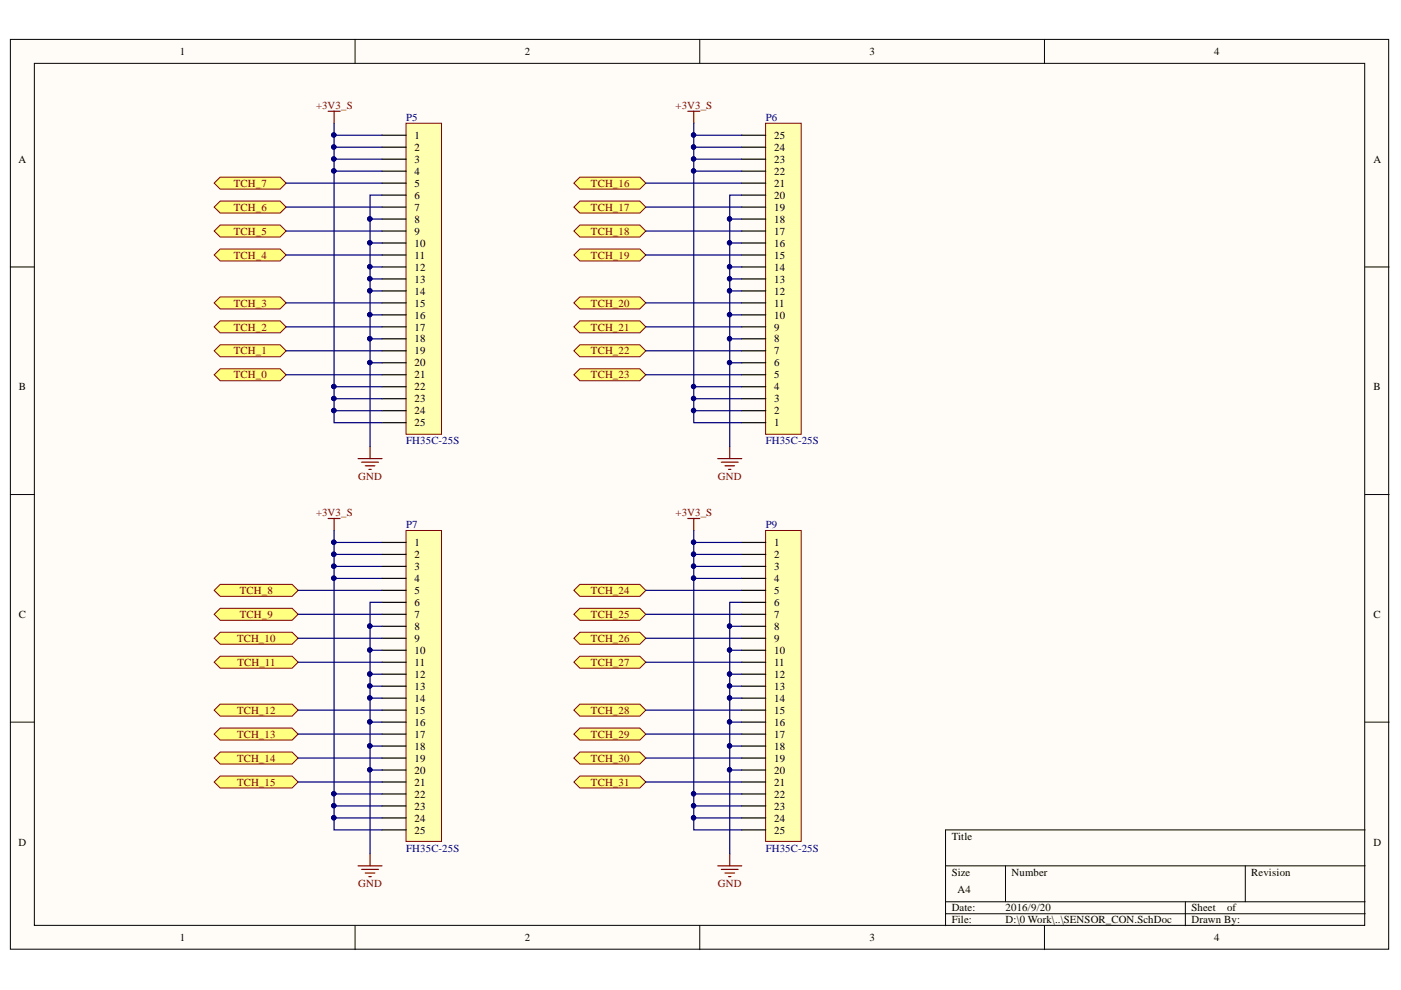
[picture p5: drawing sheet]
<svg xmlns="http://www.w3.org/2000/svg" width="297mm" height="210mm" viewBox="0 0 297 210" stroke-linecap="round" stroke-linejoin="round" font-family="sans-serif">
<g fill="#fffcf8" stroke="#000" stroke-width=".21">
<path d="M2.2 8.4h292.2v192.9h-292.2z"/>
<path d="M7.3 13.4h282v182.8h-282z"/>
</g>
<g fill="none" stroke="#000" stroke-width=".21">
<path d="M75.3 8.4v5M148.4 8.4v5M221.4 8.4v5M2.2 56.6h5.1M289.4 56.6h5.1M2.2 104.9h5.1M289.4 104.9h5.1M2.2 153.1h5.1M289.4 153.1h5.1M289.4 176h-88.9v20.3M75.3 196.3v5.1M148.4 196.3v5.1"/>
<path d="M200.5 183.6h88.9M200.5 191.2h88.9M200.5 193.7h88.9M213.2 183.6v7.6M221.4 196.3v5.1M251.3 191.2v5.1M264 183.6v7.6"/>
</g>
<g fill="#ffff80" stroke="#800000" stroke-width=".21">
<path d="M45.4 79.5l1.3-1.3h12.7l1.3 1.3-1.3 1.2h-12.7z" fill-rule="evenodd"/>
<path d="M45.4 74.4l1.3-1.3h12.7l1.3 1.3-1.3 1.2h-12.7z" fill-rule="evenodd"/>
<path d="M45.4 69.3l1.3-1.3h12.7l1.3 1.3-1.3 1.3h-12.7z" fill-rule="evenodd"/>
<path d="M45.4 64.2l1.3-1.2h12.7l1.3 1.2-1.3 1.3h-12.7z" fill-rule="evenodd"/>
<path d="M45.4 54.1l1.3-1.3h12.7l1.3 1.3-1.3 1.2h-12.7z" fill-rule="evenodd"/>
<path d="M45.4 49l1.3-1.3h12.7l1.3 1.3-1.3 1.3h-12.7z" fill-rule="evenodd"/>
<path d="M45.4 43.9l1.3-1.3h12.7l1.3 1.3-1.3 1.3h-12.7z" fill-rule="evenodd"/>
<path d="M45.4 38.8l1.3-1.2h12.7l1.3 1.2-1.3 1.3h-12.7z" fill-rule="evenodd"/>
<path d="M45.4 125.2l1.3-1.3h15.2l1.3 1.3-1.3 1.2h-15.2z" fill-rule="evenodd"/>
<path d="M45.4 130.2l1.3-1.2h15.2l1.3 1.2-1.3 1.3h-15.2z" fill-rule="evenodd"/>
<path d="M45.4 135.3l1.3-1.2h15.2l1.3 1.2-1.3 1.3h-15.2z" fill-rule="evenodd"/>
<path d="M45.4 140.4l1.3-1.3h15.2l1.3 1.3-1.3 1.3h-15.2z" fill-rule="evenodd"/>
<path d="M45.4 150.6l1.3-1.3h15.2l1.3 1.3-1.3 1.2h-15.2z" fill-rule="evenodd"/>
<path d="M45.4 155.6l1.3-1.2h15.2l1.3 1.2-1.3 1.3h-15.2z" fill-rule="evenodd"/>
<path d="M45.4 160.7l1.3-1.2h15.2l1.3 1.2-1.3 1.3h-15.2z" fill-rule="evenodd"/>
<path d="M45.4 165.8l1.3-1.3h15.2l1.3 1.3-1.3 1.3h-15.2z" fill-rule="evenodd"/>
</g>
<path d="M86.1 26.1h7.5v66h-7.5z" fill="#ffffb0" stroke="#800000" stroke-width=".21"/>
<g fill="none" stroke="#000" stroke-width=".25">
<path d="M81 28.7h5.1M81 31.2h5.1M81 33.7h5.1M81 36.3h5.1M81 38.8h5.1M81 41.4h5.1M81 43.9h5.1M81 46.4h5.1M81 49h5.1M81 51.5h5.1M81 54.1h5.1M81 56.6h5.1"/>
<path d="M81 59.1h5.1M81 61.7h5.1M81 64.2h5.1M81 66.8h5.1M81 69.3h5.1M81 71.8h5.1M81 74.4h5.1M81 76.9h5.1M81 79.5h5.1M81 82h5.1M81 84.5h5.1M81 87.1h5.1"/>
<path d="M81 89.6h5.1"/>
</g>
<path d="M69.6 23.6h2.5M70.8 23.6v2.5M75.9 97.2h5.1M76.7 98h3.5M77.4 98.8h2.1M78.2 99.5h.5M78.5 94.7v2.5" fill="none" stroke="#800000" stroke-width=".25"/>
<path d="M86.1 112.5h7.5v65.9h-7.5z" fill="#ffffb0" stroke="#800000" stroke-width=".21"/>
<g fill="none" stroke="#000" stroke-width=".25">
<path d="M81 115h5.1M81 117.6h5.1M81 120.1h5.1M81 122.6h5.1M81 125.2h5.1M81 127.7h5.1M81 130.2h5.1M81 132.8h5.1M81 135.3h5.1M81 137.9h5.1M81 140.4h5.1M81 142.9h5.1"/>
<path d="M81 145.5h5.1M81 148h5.1M81 150.6h5.1M81 153.1h5.1M81 155.6h5.1M81 158.2h5.1M81 160.7h5.1M81 163.3h5.1M81 165.8h5.1M81 168.3h5.1M81 170.9h5.1M81 173.4h5.1"/>
<path d="M81 176h5.1"/>
</g>
<path d="M69.6 109.9h2.5M70.8 109.9v2.6M75.9 183.6h5.1M76.7 184.3h3.5M77.4 185.1h2.1M78.2 185.9h.5M78.5 181v2.6" fill="none" stroke="#800000" stroke-width=".25"/>
<g fill="#ffff80" stroke="#800000" stroke-width=".21">
<path d="M121.7 165.8l1.2-1.3h12.8l1.2 1.3-1.2 1.3h-12.8z" fill-rule="evenodd"/>
<path d="M121.7 160.7l1.2-1.2h12.8l1.2 1.2-1.2 1.3h-12.8z" fill-rule="evenodd"/>
<path d="M121.7 155.6l1.2-1.2h12.8l1.2 1.2-1.2 1.3h-12.8z" fill-rule="evenodd"/>
<path d="M121.7 150.6l1.2-1.3h12.8l1.2 1.3-1.2 1.2h-12.8z" fill-rule="evenodd"/>
<path d="M121.7 140.4l1.2-1.3h12.8l1.2 1.3-1.2 1.3h-12.8z" fill-rule="evenodd"/>
<path d="M121.7 135.3l1.2-1.2h12.8l1.2 1.2-1.2 1.3h-12.8z" fill-rule="evenodd"/>
<path d="M121.7 130.2l1.2-1.2h12.8l1.2 1.2-1.2 1.3h-12.8z" fill-rule="evenodd"/>
<path d="M121.7 125.2l1.2-1.3h12.8l1.2 1.3-1.2 1.2h-12.8z" fill-rule="evenodd"/>
</g>
<path d="M162.3 112.5h7.6v65.9h-7.6z" fill="#ffffb0" stroke="#800000" stroke-width=".21"/>
<g fill="none" stroke="#000" stroke-width=".25">
<path d="M157.3 115h5M157.3 117.6h5M157.3 120.1h5M157.3 122.6h5M157.3 125.2h5M157.3 127.7h5M157.3 130.2h5M157.3 132.8h5M157.3 135.3h5M157.3 137.9h5M157.3 140.4h5M157.3 142.9h5"/>
<path d="M157.3 145.5h5M157.3 148h5M157.3 150.6h5M157.3 153.1h5M157.3 155.6h5M157.3 158.2h5M157.3 160.7h5M157.3 163.3h5M157.3 165.8h5M157.3 168.3h5M157.3 170.9h5M157.3 173.4h5"/>
<path d="M157.3 176h5"/>
</g>
<path d="M145.8 109.9h2.6M147.1 109.9v2.6M152.2 183.6h5.1M152.9 184.3h3.6M153.7 185.1h2M154.5 185.9h.5M154.7 181v2.6" fill="none" stroke="#800000" stroke-width=".25"/>
<g fill="#ffff80" stroke="#800000" stroke-width=".21">
<path d="M121.7 79.5l1.2-1.3h12.8l1.2 1.3-1.2 1.2h-12.8z" fill-rule="evenodd"/>
<path d="M121.7 74.4l1.2-1.3h12.8l1.2 1.3-1.2 1.2h-12.8z" fill-rule="evenodd"/>
<path d="M121.7 69.3l1.2-1.3h12.8l1.2 1.3-1.2 1.3h-12.8z" fill-rule="evenodd"/>
<path d="M121.7 64.2l1.2-1.2h12.8l1.2 1.2-1.2 1.3h-12.8z" fill-rule="evenodd"/>
<path d="M121.7 54.1l1.2-1.3h12.8l1.2 1.3-1.2 1.2h-12.8z" fill-rule="evenodd"/>
<path d="M121.7 49l1.2-1.3h12.8l1.2 1.3-1.2 1.3h-12.8z" fill-rule="evenodd"/>
<path d="M121.7 43.9l1.2-1.3h12.8l1.2 1.3-1.2 1.3h-12.8z" fill-rule="evenodd"/>
<path d="M121.7 38.8l1.2-1.2h12.8l1.2 1.2-1.2 1.3h-12.8z" fill-rule="evenodd"/>
</g>
<path d="M145.8 23.6h2.6M147.1 23.6v2.5M152.2 97.2h5.1M152.9 98h3.6M153.7 98.8h2M154.5 99.5h.5M154.7 94.7v2.5" fill="none" stroke="#800000" stroke-width=".25"/>
<path d="M162.3 26.1h7.6v66h-7.6z" fill="#ffffb0" stroke="#800000" stroke-width=".21"/>
<g fill="none" stroke="#000" stroke-width=".25">
<path d="M157.3 38.8h5M157.3 36.3h5M157.3 33.7h5M157.3 31.2h5M157.3 28.7h5M157.3 59.1h5M157.3 56.6h5M157.3 54.1h5M157.3 51.5h5M157.3 49h5M157.3 46.4h5M157.3 43.9h5"/>
<path d="M157.3 41.4h5M157.3 79.5h5M157.3 76.9h5M157.3 74.4h5M157.3 71.8h5M157.3 69.3h5M157.3 66.8h5M157.3 64.2h5M157.3 61.7h5M157.3 89.6h5M157.3 87.1h5M157.3 84.5h5"/>
<path d="M157.3 82h5"/>
</g>
<g fill="none" stroke="#000080" stroke-width=".25">
<path d="M60.7 38.8h20.3M70.8 26.1v63.5h10.2M70.8 28.7h10.2M70.8 31.2h10.2M70.8 33.7h10.2M70.8 36.3h10.2M136.9 38.8h20.4M147.1 26.1v63.5h10.2M147.1 28.7h10.2M147.1 31.2h10.2M147.1 33.7h10.2M147.1 36.3h10.2"/>
<path d="M60.7 43.9h20.3M60.7 49h20.3M60.7 54.1h20.3M78.5 56.6h2.5M78.5 46.4h2.5M78.5 51.5h2.5M78.5 59.1h2.5M81 41.4h-2.5v35.5h2.5M136.9 43.9h20.4M136.9 49h20.4M136.9 54.1h20.4M154.7 56.6h2.6"/>
<path d="M154.7 46.4h2.6M154.7 51.5h2.6M154.7 59.1h2.6M157.3 41.4h-2.6v35.5h2.6M60.7 64.2h20.3M60.7 69.3h20.3M60.7 74.4h20.3M60.7 79.5h20.3M78.5 66.8h2.5M78.5 71.8h2.5M78.5 61.7h2.5M78.5 76.9v17.8"/>
<path d="M136.9 64.2h20.4M136.9 69.3h20.4M136.9 74.4h20.4M136.9 79.5h20.4M154.7 66.8h2.6M154.7 71.8h2.6M154.7 61.7h2.6M154.7 76.9v17.8M70.8 82h10.2M70.8 84.5h10.2M70.8 87.1h10.2M147.1 82h10.2"/>
<path d="M147.1 84.5h10.2M147.1 87.1h10.2M70.8 112.5v63.5h10.2M70.8 115h10.2M70.8 117.6h10.2M147.1 112.5v63.5h10.2M147.1 115h10.2M147.1 117.6h10.2M63.2 125.2h17.8M63.2 130.2h17.8M63.2 135.3h17.8M70.8 120.1h10.2"/>
<path d="M70.8 122.6h10.2M78.5 132.8h2.5M78.5 137.9h2.5M81 127.7h-2.5v35.6h2.5M136.9 125.2h20.4M136.9 130.2h20.4M136.9 135.3h20.4M147.1 120.1h10.2M147.1 122.6h10.2M154.7 132.8h2.6M154.7 137.9h2.6M157.3 127.7h-2.6v35.6h2.6"/>
<path d="M63.2 140.4h17.8M63.2 150.6h17.8M63.2 155.6h17.8M78.5 142.9h2.5M78.5 145.5h2.5M78.5 153.1h2.5M78.5 158.2h2.5M78.5 148h2.5M136.9 140.4h20.4M136.9 150.6h20.4M136.9 155.6h20.4M154.7 142.9h2.6"/>
<path d="M154.7 145.5h2.6M154.7 153.1h2.6M154.7 158.2h2.6M154.7 148h2.6M63.2 160.7h17.8M63.2 165.8h17.8M70.8 168.3h10.2M70.8 170.9h10.2M70.8 173.4h10.2M78.5 163.3v17.7M136.9 160.7h20.4M136.9 165.8h20.4"/>
<path d="M147.1 168.3h10.2M147.1 170.9h10.2M147.1 173.4h10.2M154.7 163.3v17.7"/>
</g>
<g fill="#000080" stroke="#000080" stroke-width=".21">
<circle cx="78.4" cy="56.6" r=".46"/>
<circle cx="78.4" cy="46.4" r=".47"/>
<circle cx="78.4" cy="51.5" r=".46"/>
<circle cx="78.4" cy="59.1" r=".46"/>
<circle cx="78.4" cy="66.7" r=".46"/>
<circle cx="78.4" cy="71.8" r=".47"/>
<circle cx="78.4" cy="61.6" r=".47"/>
<circle cx="70.8" cy="28.6" r=".46"/>
<circle cx="70.8" cy="31.2" r=".47"/>
<circle cx="70.8" cy="33.7" r=".46"/>
<circle cx="70.8" cy="36.2" r=".46"/>
<circle cx="70.8" cy="81.9" r=".46"/>
<circle cx="70.8" cy="84.5" r=".46"/>
<circle cx="70.8" cy="87" r=".47"/>
<circle cx="78.4" cy="76.9" r=".46"/>
<circle cx="78.4" cy="142.9" r=".47"/>
<circle cx="78.4" cy="132.8" r=".47"/>
<circle cx="78.4" cy="137.8" r=".46"/>
<circle cx="78.4" cy="145.4" r=".46"/>
<circle cx="78.4" cy="153.1" r=".46"/>
<circle cx="78.4" cy="158.1" r=".47"/>
<circle cx="78.4" cy="148" r=".46"/>
<circle cx="70.8" cy="115" r=".46"/>
<circle cx="70.8" cy="117.5" r=".47"/>
<circle cx="70.8" cy="120" r=".46"/>
<circle cx="70.8" cy="122.6" r=".46"/>
<circle cx="70.8" cy="168.3" r=".46"/>
<circle cx="70.8" cy="170.8" r=".46"/>
<circle cx="70.8" cy="173.4" r=".47"/>
<circle cx="78.4" cy="163.2" r=".46"/>
<circle cx="154.7" cy="142.9" r=".46"/>
<circle cx="154.7" cy="132.8" r=".46"/>
<circle cx="154.7" cy="137.8" r=".46"/>
<circle cx="154.7" cy="145.4" r=".46"/>
<circle cx="154.7" cy="153.1" r=".46"/>
<circle cx="154.7" cy="158.1" r=".46"/>
<circle cx="154.7" cy="148" r=".46"/>
<circle cx="147" cy="115" r=".46"/>
<circle cx="147" cy="117.5" r=".46"/>
<circle cx="147" cy="120" r=".46"/>
<circle cx="147" cy="122.6" r=".46"/>
<circle cx="147" cy="168.3" r=".46"/>
<circle cx="147" cy="170.8" r=".46"/>
<circle cx="147" cy="173.4" r=".46"/>
<circle cx="154.7" cy="163.2" r=".46"/>
<circle cx="154.7" cy="56.6" r=".46"/>
<circle cx="154.7" cy="46.4" r=".46"/>
<circle cx="154.7" cy="51.5" r=".46"/>
<circle cx="154.7" cy="59.1" r=".46"/>
<circle cx="154.7" cy="66.7" r=".46"/>
<circle cx="154.7" cy="71.8" r=".46"/>
<circle cx="154.7" cy="61.6" r=".46"/>
<circle cx="147" cy="28.6" r=".46"/>
<circle cx="147" cy="31.2" r=".46"/>
<circle cx="147" cy="33.7" r=".46"/>
<circle cx="147" cy="36.2" r=".46"/>
<circle cx="147" cy="81.9" r=".46"/>
<circle cx="147" cy="84.5" r=".46"/>
<circle cx="147" cy="87" r=".46"/>
<circle cx="154.7" cy="76.9" r=".46"/>
</g>
<g font-size="2.3">
<text x="38.2" y="11.7">1</text>
<text x="111.2" y="11.7">2</text>
<text x="184.3" y="11.7">3</text>
<text x="257.4" y="11.7">4</text>
<text x="87.9" y="29.4">1</text>
<text x="164.1" y="29.4">25</text>
<text x="3.9" y="34.5">A</text>
<text x="87.9" y="32">2</text>
<text x="87.9" y="34.5">3</text>
<text x="164.1" y="34.5">23</text>
<text x="164.1" y="32">24</text>
<text x="291.2" y="34.5">A</text>
<text x="87.9" y="37">4</text>
<text x="87.9" y="39.6">5</text>
<text x="164.1" y="39.6">21</text>
<text x="164.1" y="37">22</text>
<text x="87.9" y="42.1">6</text>
<text x="87.9" y="44.7">7</text>
<text x="87.9" y="47.3">8</text>
<text x="164.1" y="47.3">18</text>
<text x="164.1" y="44.7">19</text>
<text x="164.1" y="42.1">20</text>
<text x="87.9" y="49.8">9</text>
<text x="87.9" y="52.3">10</text>
<text x="164.1" y="52.3">16</text>
<text x="164.1" y="49.8">17</text>
<text x="87.9" y="54.9">11</text>
<text x="87.9" y="57.4">12</text>
<text x="87.9" y="59.9">13</text>
<text x="164.1" y="59.9">13</text>
<text x="164.1" y="57.4">14</text>
<text x="164.1" y="54.9">15</text>
<text x="87.9" y="62.5">14</text>
<text x="87.9" y="65">15</text>
<text x="164.1" y="65">11</text>
<text x="164.1" y="62.5">12</text>
<text x="87.9" y="67.5">16</text>
<text x="87.9" y="70.1">17</text>
<text x="164.1" y="70.1">9</text>
<text x="164.1" y="67.5">10</text>
<text x="87.9" y="72.6">18</text>
<text x="87.9" y="75.2">19</text>
<text x="87.9" y="77.7">20</text>
<text x="164.1" y="77.7">6</text>
<text x="164.1" y="75.2">7</text>
<text x="164.1" y="72.6">8</text>
<text x="4" y="82.8">B</text>
<text x="87.9" y="80.2">21</text>
<text x="87.9" y="82.8">22</text>
<text x="164.1" y="82.8">4</text>
<text x="164.1" y="80.2">5</text>
<text x="291.2" y="82.8">B</text>
<text x="87.9" y="85.3">23</text>
<text x="87.9" y="87.8">24</text>
<text x="164.1" y="87.8">2</text>
<text x="164.1" y="85.3">3</text>
<text x="87.9" y="90.4">25</text>
<text x="164.1" y="90.4">1</text>
<text x="87.9" y="115.8">1</text>
<text x="87.9" y="118.3">2</text>
<text x="164.1" y="115.8">1</text>
<text x="164.1" y="118.3">2</text>
<text x="87.9" y="120.9">3</text>
<text x="87.9" y="123.4">4</text>
<text x="87.9" y="126">5</text>
<text x="164.1" y="120.9">3</text>
<text x="164.1" y="123.4">4</text>
<text x="164.1" y="126">5</text>
<text x="4" y="131">C</text>
<text x="87.9" y="128.5">6</text>
<text x="87.9" y="131">7</text>
<text x="164.1" y="128.5">6</text>
<text x="164.1" y="131">7</text>
<text x="291.2" y="131">C</text>
<text x="87.9" y="133.6">8</text>
<text x="87.9" y="136.1">9</text>
<text x="164.1" y="133.6">8</text>
<text x="164.1" y="136.1">9</text>
<text x="87.9" y="138.6">10</text>
<text x="87.9" y="141.2">11</text>
<text x="87.9" y="143.7">12</text>
<text x="164.1" y="138.6">10</text>
<text x="164.1" y="141.2">11</text>
<text x="164.1" y="143.7">12</text>
<text x="87.9" y="146.2">13</text>
<text x="87.9" y="148.8">14</text>
<text x="164.1" y="146.2">13</text>
<text x="164.1" y="148.8">14</text>
<text x="87.9" y="151.3">15</text>
<text x="87.9" y="153.8">16</text>
<text x="164.1" y="151.3">15</text>
<text x="164.1" y="153.8">16</text>
<text x="87.9" y="156.4">17</text>
<text x="87.9" y="158.9">18</text>
<text x="87.9" y="161.5">19</text>
<text x="164.1" y="156.4">17</text>
<text x="164.1" y="158.9">18</text>
<text x="164.1" y="161.5">19</text>
<text x="87.9" y="164.1">20</text>
<text x="87.9" y="166.6">21</text>
<text x="164.1" y="164.1">20</text>
<text x="164.1" y="166.6">21</text>
<text x="87.9" y="169.1">22</text>
<text x="87.9" y="171.7">23</text>
<text x="164.1" y="169.1">22</text>
<text x="164.1" y="171.7">23</text>
<text x="3.9" y="179.3">D</text>
<text x="87.9" y="174.2">24</text>
<text x="87.9" y="176.8">25</text>
<text x="164.1" y="174.2">24</text>
<text x="164.1" y="176.8">25</text>
<text x="201.8" y="178">Title</text>
<text x="291.2" y="179.3">D</text>
<text x="201.8" y="185.6">Size</text>
<text x="214.5" y="185.6">Number</text>
<text x="265.3" y="185.6">Revision</text>
<text x="203" y="189.4">A4</text>
<text x="201.8" y="193.2">Date:</text>
<text x="201.8" y="195.8">File:</text>
<text x="213.2" y="193.2">2016/9/20</text>
<text x="213.2" y="195.8">D:\0 Work\..\SENSOR_CON.SchDoc</text>
<text x="252.6" y="193.2">Sheet</text>
<text x="252.6" y="195.8">Drawn By:</text>
<text x="260.2" y="193.2">of</text>
<text x="38.2" y="199.6">1</text>
<text x="111.2" y="199.6">2</text>
<text x="184.3" y="199.6">3</text>
<text x="257.4" y="199.6">4</text>
</g>
<g font-size="2.3" fill="#800000">
<text x="67" y="23.1">+3V3_S</text>
<text x="143.2" y="23.1">+3V3_S</text>
<text x="49.6" y="39.6">TCH_7</text>
<text x="125.3" y="39.6">TCH_16</text>
<text x="49.6" y="44.7">TCH_6</text>
<text x="125.3" y="44.7">TCH_17</text>
<text x="49.6" y="49.8">TCH_5</text>
<text x="125.3" y="49.8">TCH_18</text>
<text x="49.6" y="54.9">TCH_4</text>
<text x="125.3" y="54.9">TCH_19</text>
<text x="49.6" y="65">TCH_3</text>
<text x="125.3" y="65">TCH_20</text>
<text x="49.6" y="70.1">TCH_2</text>
<text x="125.3" y="70.1">TCH_21</text>
<text x="49.6" y="75.2">TCH_1</text>
<text x="125.3" y="75.2">TCH_22</text>
<text x="49.6" y="80.2">TCH_0</text>
<text x="125.3" y="80.2">TCH_23</text>
<text x="76" y="101.8">GND</text>
<text x="152.2" y="101.8">GND</text>
<text x="67" y="109.5">+3V3_S</text>
<text x="143.2" y="109.5">+3V3_S</text>
<text x="50.8" y="126">TCH_8</text>
<text x="125.3" y="126">TCH_24</text>
<text x="50.8" y="131">TCH_9</text>
<text x="125.3" y="131">TCH_25</text>
<text x="50.3" y="136.1">TCH_10</text>
<text x="125.3" y="136.1">TCH_26</text>
<text x="50.3" y="141.2">TCH_11</text>
<text x="125.3" y="141.2">TCH_27</text>
<text x="50.3" y="151.3">TCH_12</text>
<text x="125.3" y="151.3">TCH_28</text>
<text x="50.3" y="156.4">TCH_13</text>
<text x="50.3" y="161.5">TCH_14</text>
<text x="125.3" y="161.5">TCH_30</text>
<text x="125.3" y="156.4">TCH_29</text>
<text x="50.3" y="166.6">TCH_15</text>
<text x="125.3" y="166.6">TCH_31</text>
<text x="76" y="188.2">GND</text>
<text x="152.2" y="188.2">GND</text>
</g>
<g font-size="2.3" fill="#000080">
<text x="86.1" y="25.6">P5</text>
<text x="162.3" y="25.6">P6</text>
<text x="86.1" y="94.2">FH35C-25S</text>
<text x="162.3" y="94.2">FH35C-25S</text>
<text x="86.1" y="112">P7</text>
<text x="162.3" y="112">P9</text>
<text x="86.1" y="180.6">FH35C-25S</text>
<text x="162.3" y="180.6">FH35C-25S</text>
</g>
</svg>
